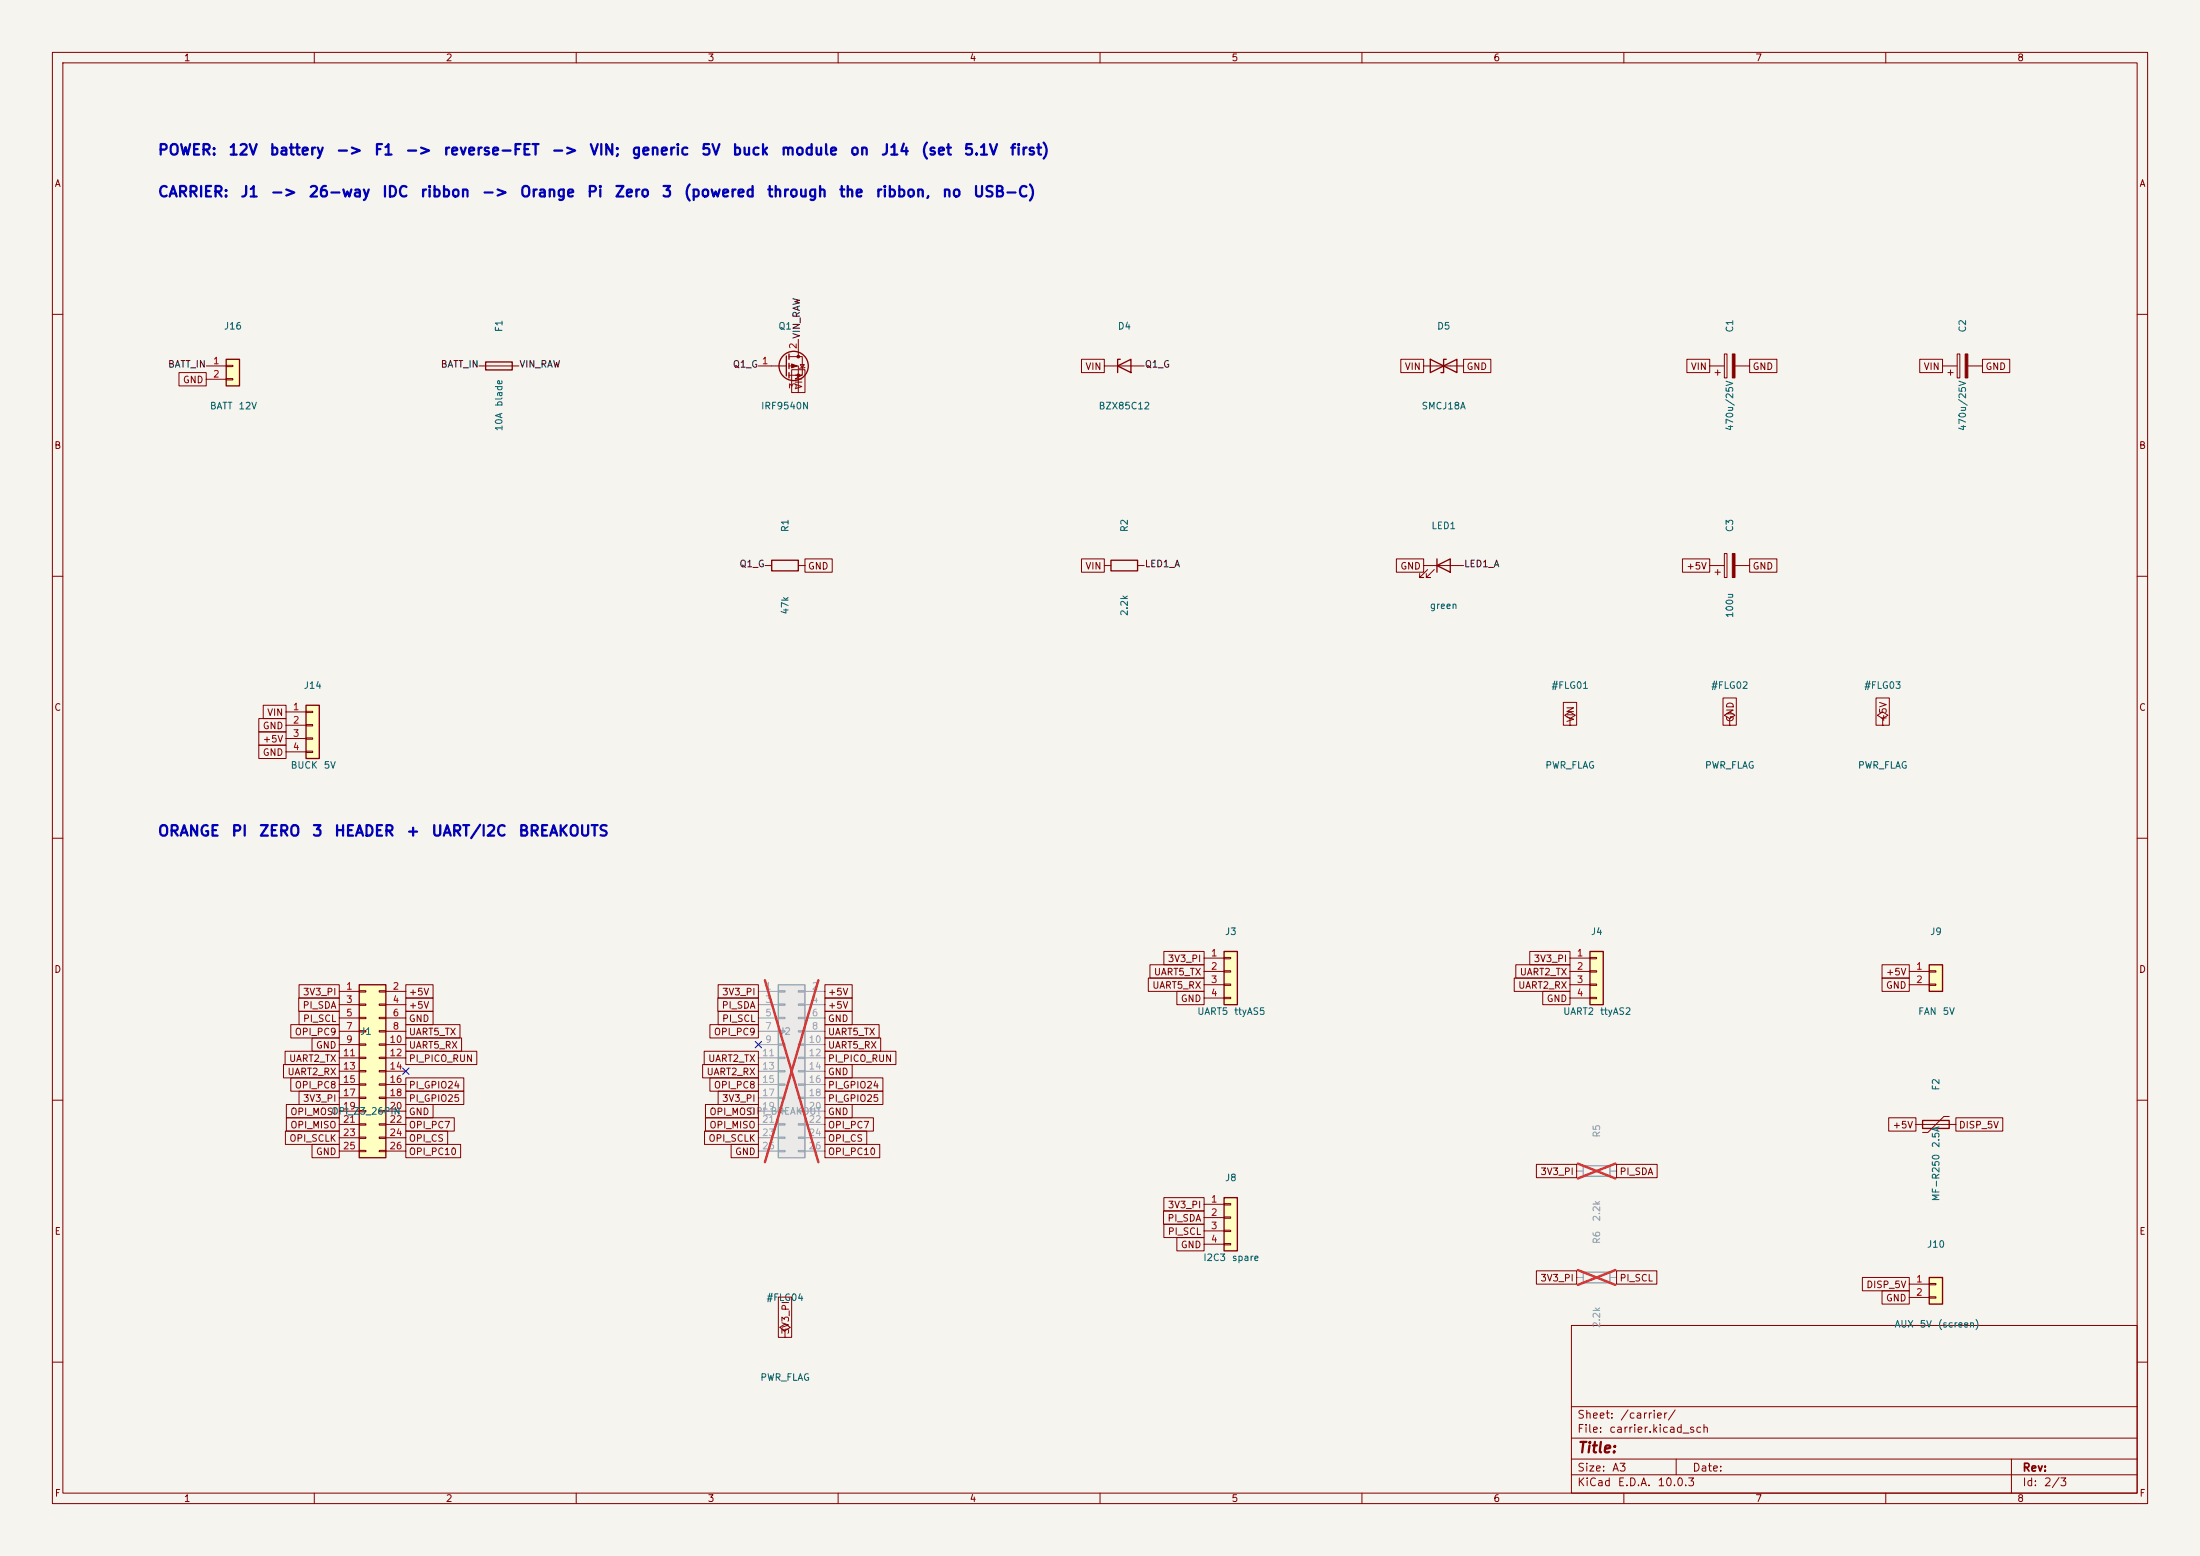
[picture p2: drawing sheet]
<svg xmlns="http://www.w3.org/2000/svg" width="420mm" height="297mm" viewBox="0 0 420 297" stroke-linecap="round" stroke-linejoin="round" font-family="sans-serif">
<path d="M0 0h420v297h-420z" fill="#f5f4ef" stroke="#f5f4ef" stroke-width=".19"/>
<g fill="none" stroke="#840000" stroke-width=".19">
<path d="M10 10h400v277h-400zM12 12h396v273h-396zM60 10v2M110 10v2M160 10v2M210 10v2M260 10v2M310 10v2M360 10v2M10 60h2M408 60h2M10 110h2"/>
<path d="M408 110h2M10 160h2M408 160h2M10 210h2M408 210h2M300 253h108v32h-108zM10 260h2M300 278.5h108M300 274.5h108M300 268.5h108M320 278.5v3M384 278.5v6.5"/>
<path d="M408 260h2M60 285v2M110 285v2M160 285v2M210 285v2M260 285v2M300 281.5h108M310 285v2M360 285v2"/>
</g>
<path d="M303.5 181.6h2.6v10.2h-2.6z" fill="#ffffc2"/>
<path d="M273 68.6v2.5l5.1-2.5v2.5zM276.1 68.6h-.5v2.5h-.5M274.3 108l2.6-1.3v2.5zM274.3 106.7v2.5M303.5 181.6h2.6v10.2h-2.6z" fill="none" stroke="#840000" stroke-width=".25"/>
<g fill="none" stroke="#840000" stroke-width=".19">
<path d="M271.8 69.9h7.6M271.8 108h7.6M272.5 108.7l-1.5 1.5h.8h-.8v-.7M273.8 108.7l-1.5 1.5h.7h-.7v-.7M326.4 108h2.8M327.4 109.2h1M327.9 108.7v1M329.2 105.7h.5v4.5h-.5zM331.2 108h2.8M299.7 137.2l1-.7-1-.6-1 .6 1 .7v1.2M299.7 138.4h.1M330.2 137.2l1-.7-1-.6-1 .6 1 .7v1.2"/>
<path d="M330.2 138.4h.1M359.4 137.2l1-.7-1-.6-1 .6 1 .7v1.2M359.4 138.4h.1M299.7 182.9h3.8M299.7 185.4h3.8M299.7 188h3.8M299.7 190.5h3.8M303.5 182.8h1.3v.2h-1.3zM303.5 185.3h1.3v.2h-1.3zM303.5 187.8h1.3v.3h-1.3zM303.5 190.4h1.3v.2h-1.3z"/>
</g>
<path d="M330.7 105.7h.5v4.5h-.5z" fill="#840000" stroke="#840000" stroke-width=".19"/>
<path d="M233.7 181.6h2.5v10.2h-2.5z" fill="#ffffc2"/>
<path d="M233.7 181.6h2.5v10.2h-2.5z" fill="none" stroke="#840000" stroke-width=".25"/>
<path d="M229.9 182.9h3.8M229.9 185.4h3.8M229.9 188h3.8M229.9 190.5h3.8M233.7 182.8h1.2v.2h-1.2zM233.7 185.3h1.2v.2h-1.2zM233.7 187.8h1.2v.3h-1.2zM233.7 190.4h1.2v.2h-1.2z" fill="none" stroke="#840000" stroke-width=".19"/>
<path d="M233.7 228.6h2.5v10.2h-2.5z" fill="#ffffc2"/>
<path d="M147.3 106.9h5.1v2.1h-5.1zM367 213.9h5.1v1.5h-5.1zM233.7 228.6h2.5v10.2h-2.5z" fill="none" stroke="#840000" stroke-width=".25"/>
<path d="M146 108h1.3M152.4 108h1.3M365.8 214.6h7.6M372.1 213.1h-1l-3.1 3.1h-1M229.9 229.9h3.8M229.9 232.4h3.8M229.9 234.9h3.8M229.9 237.5h3.8M233.7 229.7h1.2v.3h-1.2zM233.7 232.3h1.2v.2h-1.2zM233.7 234.8h1.2v.3h-1.2zM233.7 237.4h1.2v.2h-1.2z" fill="none" stroke="#840000" stroke-width=".19"/>
<path d="M368.3 243.8h2.5v5.1h-2.5z" fill="#ffffc2"/>
<path d="M368.3 243.8h2.5v5.1h-2.5z" fill="none" stroke="#840000" stroke-width=".25"/>
<path d="M364.5 245.1h3.8M364.5 247.6h3.8M368.3 245h1.3v.2h-1.3zM368.3 247.5h1.3v.3h-1.3z" fill="none" stroke="#840000" stroke-width=".19"/>
<path d="M68.6 188h5.1v33h-5.1z" fill="#ffffc2"/>
<path d="M213.4 69.9l2.5-1.3v2.5zM213.9 68.6h-.5v2.5M212.1 106.9h5.1v2.1h-5.1zM68.6 188h5.1v33h-5.1z" fill="none" stroke="#840000" stroke-width=".25"/>
<g fill="none" stroke="#840000" stroke-width=".19">
<path d="M210.8 69.9h7.6M210.8 108h1.3M217.2 108h1.2M64.8 189.2h3.8M64.8 191.8h3.8M64.8 194.3h3.8M64.8 196.9h3.8M64.8 199.4h3.8M68.6 189.1h1.2v.3h-1.2zM68.6 191.6h1.2v.3h-1.2zM68.6 194.2h1.2v.2h-1.2zM68.6 196.7h1.2v.3h-1.2z"/>
<path d="M68.6 199.3h1.2v.2h-1.2zM72.4 189.1h1.3v.3h-1.3zM72.4 191.6h1.3v.3h-1.3zM72.4 194.2h1.3v.2h-1.3zM72.4 196.7h1.3v.3h-1.3zM72.4 199.3h1.3v.2h-1.3zM73.7 189.2h3.8M73.7 191.8h3.8M73.7 194.3h3.8M73.7 196.9h3.8M73.7 199.4h3.8M64.8 201.9h3.8"/>
<path d="M64.8 204.5h3.8M64.8 207h3.8M64.8 209.6h3.8M64.8 212.1h3.8M64.8 214.6h3.8M64.8 217.2h3.8M64.8 219.7h3.8M68.6 201.8h1.2v.3h-1.2zM68.6 204.3h1.2v.3h-1.2zM68.6 206.9h1.2v.2h-1.2zM68.6 209.4h1.2v.3h-1.2zM68.6 212h1.2v.2h-1.2z"/>
<path d="M68.6 214.5h1.2v.3h-1.2zM68.6 217h1.2v.3h-1.2zM68.6 219.6h1.2v.2h-1.2zM72.4 201.8h1.3v.3h-1.3zM72.4 204.3h1.3v.3h-1.3zM72.4 206.9h1.3v.2h-1.3zM72.4 209.4h1.3v.3h-1.3zM72.4 212h1.3v.2h-1.3zM72.4 214.5h1.3v.3h-1.3zM72.4 217h1.3v.3h-1.3zM72.4 219.6h1.3v.2h-1.3zM73.7 201.9h3.8"/>
<path d="M73.7 204.5h3.8M73.7 207h3.8M73.7 209.6h3.8M73.7 212.1h3.8M73.7 214.6h3.8M73.7 217.2h3.8M73.7 219.7h3.8"/>
</g>
<path d="M148.6 188h5.1v33h-5.1z" fill="#ebeae8"/>
<path d="M148.6 188h5.1v33h-5.1zM302.3 242.8h5v2.1h-5z" fill="none" stroke="#9c9b98" stroke-width=".25"/>
<g fill="none" stroke="#9c9b98" stroke-width=".19">
<path d="M144.8 189.2h3.8M144.8 191.8h3.8M144.8 194.3h3.8M144.8 196.9h3.8M144.8 199.4h3.8M148.6 189.1h1.3v.3h-1.3zM148.6 191.6h1.3v.3h-1.3zM148.6 194.2h1.3v.2h-1.3zM148.6 196.7h1.3v.3h-1.3zM148.6 199.3h1.3v.2h-1.3zM152.4 189.1h1.3v.3h-1.3zM152.4 191.6h1.3v.3h-1.3z"/>
<path d="M152.4 194.2h1.3v.2h-1.3zM152.4 196.7h1.3v.3h-1.3zM152.4 199.3h1.3v.2h-1.3zM153.7 189.2h3.8M153.7 191.8h3.8M153.7 194.3h3.8M153.7 196.9h3.8M153.7 199.4h3.8M144.8 201.9h3.8M144.8 204.5h3.8M144.8 207h3.8M144.8 209.6h3.8"/>
<path d="M144.8 212.1h3.8M144.8 214.6h3.8M144.8 217.2h3.8M144.8 219.7h3.8M148.6 201.8h1.3v.3h-1.3zM148.6 204.3h1.3v.3h-1.3zM148.6 206.9h1.3v.2h-1.3zM148.6 209.4h1.3v.3h-1.3zM148.6 212h1.3v.2h-1.3zM148.6 214.5h1.3v.3h-1.3zM148.6 217h1.3v.3h-1.3zM148.6 219.6h1.3v.2h-1.3z"/>
<path d="M152.4 201.8h1.3v.3h-1.3zM152.4 204.3h1.3v.3h-1.3zM152.4 206.9h1.3v.2h-1.3zM152.4 209.4h1.3v.3h-1.3zM152.4 212h1.3v.2h-1.3zM152.4 214.5h1.3v.3h-1.3zM152.4 217h1.3v.3h-1.3zM152.4 219.6h1.3v.2h-1.3zM153.7 201.9h3.8M153.7 204.5h3.8M153.7 207h3.8M153.7 209.6h3.8"/>
<path d="M153.7 212.1h3.8M153.7 214.6h3.8M153.7 217.2h3.8M153.7 219.7h3.8M301 243.8h1.3M307.3 243.8h1.3"/>
</g>
<path d="M146 187.1l10.2 34.7M156.2 187.1l-10.2 34.7M301.2 242.4l7.2 2.9M308.4 242.4l-7.2 2.9" fill="none" stroke="#e12e31" stroke-width=".46"/>
<path d="M326.4 69.9h2.8M327.4 71.1h1M327.9 70.6v1M329.2 67.6h.5v4.5h-.5zM331.2 69.9h2.8M370.8 69.9h2.8M371.9 71.1h1M372.4 70.6v1M373.6 67.6h.5v4.5h-.5zM375.7 69.9h2.8M149.9 254l1-.6-1-.7-1.1 .7 1.1 .6v1.3M149.9 255.3h.1" fill="none" stroke="#840000" stroke-width=".19"/>
<g fill="#840000" stroke="#840000" stroke-width=".19">
<path d="M330.7 67.6h.5v4.5h-.5z"/>
<path d="M375.2 67.6h.5v4.5h-.5z"/>
</g>
<path d="M58.4 134.6h2.6v10.2h-2.6z" fill="#ffffc2"/>
<path d="M58.4 134.6h2.6v10.2h-2.6z" fill="none" stroke="#840000" stroke-width=".25"/>
<path d="M54.6 135.9h3.8M54.6 138.4h3.8M58.4 135.8h1.3v.2h-1.3zM58.4 138.3h1.3v.3h-1.3zM54.6 141h3.8M54.6 143.5h3.8M58.4 140.8h1.3v.3h-1.3zM58.4 143.4h1.3v.2h-1.3z" fill="none" stroke="#840000" stroke-width=".19"/>
<path d="M368.3 184.2h2.5v5h-2.5z" fill="#ffffc2"/>
<path d="M92.7 69.1h5.1v1.5h-5.1zM368.3 184.2h2.5v5h-2.5z" fill="none" stroke="#840000" stroke-width=".25"/>
<path d="M91.4 69.9h7.7M364.5 185.4h3.8M364.5 188h3.8M368.3 185.3h1.3v.2h-1.3zM368.3 187.8h1.3v.3h-1.3z" fill="none" stroke="#840000" stroke-width=".19"/>
<path d="M43.2 68.6h2.5v5.1h-2.5z" fill="#ffffc2"/>
<g fill="none" stroke="#840000" stroke-width=".25">
<path d="M43.2 68.6h2.5v5.1h-2.5zM150.1 67.9v3.9M150.6 67.6v1M150.6 69.3v1.1M150.6 71.1v1"/>
<circle cx="151.5" cy="69.8" r="2.79"/>
</g>
<g fill="none" stroke="#840000" stroke-width=".19">
<path d="M34.2 71.1h5.2v2.6h-5.2zM39.4 69.9h3.8M39.4 72.4h3.8M43.2 69.7h1.2v.3h-1.2zM43.2 72.3h1.2v.2h-1.2zM144.8 69.9h5.3M150.6 68.1h2.6v3.5h-2.6M150.6 69.9h1.8v5M151.1 70.6h2.6v4.3h-2.6zM152.4 64.8v3.3M152.8 69.6h.7l-.3 .6zM153.7 70.1l-1 .3"/>
<path d="M206.5 68.6h4.3v2.5h-4.3zM267.4 68.6h4.4v2.5h-4.4zM279.4 68.6h5.2v2.5h-5.2zM322 68.6h4.4v2.5h-4.4zM334 68.6h5.2v2.5h-5.2zM366.5 68.6h4.3v2.5h-4.3zM378.5 68.6h5.2v2.5h-5.2zM153.7 106.7h5.2v2.5h-5.2zM206.5 106.7h4.3v2.5h-4.3zM266.6 106.7h5.2v2.5h-5.2zM321.2 106.7h5.2v2.5h-5.2zM334 106.7h5.2v2.5h-5.2z"/>
<path d="M49.4 139.7h5.2v2.5h-5.2zM49.4 137.2h5.2v2.5h-5.2zM50.3 134.6h4.3v2.6h-4.3zM298.4 134.1h2.6v4.3h-2.6zM328.9 133.2h2.6v5.2h-2.6zM358.1 133.2h2.6v5.2h-2.6zM49.4 142.2h5.2v2.6h-5.2zM55.5 195.6h9.3v2.5h-9.3zM57 190.5h7.8v2.5h-7.8zM57.1 188h7.7v2.5h-7.7zM57.1 193h7.7v2.6h-7.7zM59.6 198.1h5.2v2.6h-5.2z"/>
<path d="M77.5 193h5.2v2.6h-5.2zM77.5 188h5.2v2.5h-5.2zM77.5 190.5h5.2v2.5h-5.2zM77.5 195.6h10.3v2.5h-10.3zM77.5 198.1h10.6v2.6h-10.6zM135.5 195.6h9.3v2.5h-9.3zM137 190.5h7.8v2.5h-7.8zM137.1 193h7.7v2.6h-7.7zM137.1 188h7.7v2.5h-7.7zM157.5 195.6h10.3v2.5h-10.3zM157.5 198.1h10.6v2.6h-10.6zM157.5 193h5.2v2.6h-5.2z"/>
<path d="M157.5 190.5h5.2v2.5h-5.2zM157.5 188h5.2v2.5h-5.2zM219.2 186.7h10.7v2.5h-10.7zM219.5 184.1h10.4v2.6h-10.4zM222.2 181.6h7.7v2.6h-7.7zM224.7 189.2h5.2v2.6h-5.2zM289.1 186.7h10.6v2.5h-10.6zM289.4 184.1h10.3v2.6h-10.3zM292 181.6h7.7v2.6h-7.7zM294.5 189.2h5.2v2.6h-5.2zM359.3 184.1h5.2v2.6h-5.2zM359.3 186.7h5.2v2.5h-5.2z"/>
<path d="M54.1 203.2h10.7v2.5h-10.7zM54.4 200.7h10.4v2.5h-10.4zM54.5 215.9h10.3v2.5h-10.3zM54.7 213.4h10.1v2.5h-10.1zM54.7 210.8h10.1v2.6h-10.1zM55.5 205.7h9.3v2.6h-9.3zM57.1 208.3h7.7v2.5h-7.7zM59.6 218.4h5.2v2.6h-5.2zM77.5 200.7h13.5v2.5h-13.5zM77.5 213.4h9.2v2.5h-9.2zM77.5 208.3h11v2.5h-11zM77.5 205.7h11v2.6h-11z"/>
<path d="M77.5 215.9h8v2.5h-8zM77.5 218.4h10.4v2.6h-10.4zM77.5 210.8h5.2v2.6h-5.2zM134.1 203.2h10.7v2.5h-10.7zM134.4 200.7h10.4v2.5h-10.4zM134.5 215.9h10.3v2.5h-10.3zM134.7 213.4h10.1v2.5h-10.1zM134.7 210.8h10.1v2.6h-10.1zM135.5 205.7h9.3v2.6h-9.3zM137.1 208.3h7.7v2.5h-7.7zM139.6 218.4h5.2v2.6h-5.2zM157.5 218.4h10.4v2.6h-10.4z"/>
<path d="M157.5 200.7h13.5v2.5h-13.5zM157.5 215.9h8v2.5h-8zM157.5 213.4h9.2v2.5h-9.2zM157.5 208.3h11.1v2.5h-11.1zM157.5 205.7h11.1v2.6h-11.1zM157.5 210.8h5.2v2.6h-5.2zM157.5 203.2h5.2v2.5h-5.2zM360.6 213.4h5.2v2.5h-5.2zM373.4 213.4h8.9v2.5h-8.9zM222.1 231.1h7.8v2.6h-7.8zM222.2 228.6h7.7v2.5h-7.7zM222.2 233.7h7.7v2.5h-7.7z"/>
<path d="M224.7 236.2h5.2v2.6h-5.2zM293.3 222.2h7.7v2.6h-7.7zM308.6 222.2h7.8v2.6h-7.8zM148.6 247.6h2.5v7.7h-2.5zM293.3 242.6h7.7v2.5h-7.7zM308.6 242.6h7.7v2.5h-7.7zM355.5 243.8h9v2.6h-9zM359.3 246.4h5.2v2.5h-5.2z"/>
</g>
<g fill="#840000" stroke="#840000" stroke-width=".19">
<path d="M151.1 69.5l1 .4-1 .3z"/>
<circle cx="152.4" cy="68.1" r=".25"/>
<circle cx="152.4" cy="71.6" r=".25"/>
</g>
<path d="M302.3 222.5h5v2h-5z" fill="none" stroke="#9c9b98" stroke-width=".25"/>
<path d="M301 223.5h1.3M307.3 223.5h1.3" fill="none" stroke="#9c9b98" stroke-width=".19"/>
<path d="M301.2 222.1l7.2 2.8M308.4 222.1l-7.2 2.8" fill="none" stroke="#e12e31" stroke-width=".46"/>
<path d="M144.2 198.8l1.2 1.2M145.4 198.8l-1.2 1.2M76.9 203.9l1.2 1.2M78.1 203.9l-1.2 1.2" fill="none" stroke="#000084" stroke-width=".19"/>
<g font-size="2" fill="#0000c2">
<text x="30" y="30.1">POWER:</text>
<text x="43.5" y="30.1">12V</text>
<text x="51.3" y="30.1">battery</text>
<text x="64" y="30.1">-&gt;</text>
<text x="71.3" y="30.1">F1</text>
<text x="77.2" y="30.1">-&gt;</text>
<text x="84.5" y="30.1">reverse-FET</text>
<text x="105.1" y="30.1">-&gt;</text>
<text x="112.4" y="30.1">VIN;</text>
<text x="120.4" y="30.1">generic</text>
<text x="133.7" y="30.1">5V</text>
<text x="139.7" y="30.1">buck</text>
<text x="148.9" y="30.1">module</text>
<text x="162.1" y="30.1">on</text>
<text x="168.1" y="30.1">J14</text>
<text x="175.7" y="30.1">(set</text>
<text x="183.8" y="30.1">5.1V</text>
<text x="192.6" y="30.1">first)</text>
<text x="30" y="38.1">CARRIER:</text>
<text x="45.8" y="38.1">J1</text>
<text x="51.5" y="38.1">-&gt;</text>
<text x="58.8" y="38.1">26-way</text>
<text x="72.8" y="38.1">IDC</text>
<text x="80.1" y="38.1">ribbon</text>
<text x="91.8" y="38.1">-&gt;</text>
<text x="99.1" y="38.1">Orange</text>
<text x="111.9" y="38.1">Pi</text>
<text x="117.2" y="38.1">Zero</text>
<text x="126.2" y="38.1">3</text>
<text x="130.4" y="38.1">(powered</text>
<text x="146.3" y="38.1">through</text>
<text x="160" y="38.1">the</text>
<text x="167" y="38.1">ribbon,</text>
<text x="179.7" y="38.1">no</text>
<text x="185.7" y="38.1">USB-C)</text>
<text x="30" y="160.1">ORANGE</text>
<text x="44" y="160.1">PI</text>
<text x="49.3" y="160.1">ZERO</text>
<text x="59.4" y="160.1">3</text>
<text x="63.7" y="160.1">HEADER</text>
<text x="77.4" y="160.1">+</text>
<text x="82.2" y="160.1">UART/I2C</text>
<text x="98.8" y="160.1">BREAKOUTS</text>
</g>
<text font-size="2" fill="#840000" x="301" y="277.8">Title:</text>
<g font-size="1.5" fill="#840000">
<text x="301" y="273.8">File:</text>
<text x="301" y="271.1">Sheet:</text>
<text x="307.1" y="273.8">carrier.kicad_sch</text>
<text x="309.2" y="271.1">/carrier/</text>
<text x="301" y="281.2">Size:</text>
<text x="307.6" y="281.2">A3</text>
<text x="323" y="281.2">Date:</text>
<text x="386" y="281.2">Rev:</text>
<text x="301" y="284">KiCad</text>
<text x="308.7" y="284">E.D.A.</text>
<text x="316.3" y="284">10.0.3</text>
<text x="386" y="284">Id:</text>
<text x="390.1" y="284">2/3</text>
</g>
<g font-size="1.3" fill="#840000">
<text x="35" y="12">1</text>
<text x="85" y="12">2</text>
<text x="135" y="12">3</text>
<text x="185" y="12">4</text>
<text x="235" y="12">5</text>
<text x="285" y="12">6</text>
<text x="335" y="12">7</text>
<text x="385" y="12">8</text>
<text x="10.3" y="36">A</text>
<text x="408.3" y="36">A</text>
<text x="207.1" y="70.9">VIN</text>
<text x="268.1" y="70.9">VIN</text>
<text x="279.9" y="70.9">GND</text>
<text x="322.7" y="70.9">VIN</text>
<text x="334.5" y="70.9">GND</text>
<text x="367.1" y="70.9">VIN</text>
<text x="378.9" y="70.9">GND</text>
<text x="34.8" y="73.5">GND</text>
<text x="153.5" y="74.5" transform="rotate(-90 153.5 74.5)">VIN</text>
<text x="10.3" y="86">B</text>
<text x="408.2" y="86">B</text>
<text x="154.1" y="109">GND</text>
<text x="207.1" y="109">VIN</text>
<text x="267.2" y="109">GND</text>
<text x="321.8" y="109">+5V</text>
<text x="334.5" y="109">GND</text>
<text x="10.3" y="136">C</text>
<text x="50.9" y="137">VIN</text>
<text x="300.8" y="138" transform="rotate(-90 300.8 138)">VIN</text>
<text x="331.3" y="138" transform="rotate(-90 331.3 138)">GND</text>
<text x="360.5" y="138" transform="rotate(-90 360.5 138)">+5V</text>
<text x="408.2" y="136">C</text>
<text x="50.1" y="142">+5V</text>
<text x="50.1" y="139.5">GND</text>
<text x="50.1" y="144.6">GND</text>
<text x="10.3" y="186">D</text>
<text x="222.8" y="183.9">3V3_PI</text>
<text x="292.7" y="183.9">3V3_PI</text>
<text x="408.2" y="186">D</text>
<text x="57.7" y="190.3">3V3_PI</text>
<text x="77.9" y="190.3">+5V</text>
<text x="137.8" y="190.3">3V3_PI</text>
<text x="158" y="190.3">+5V</text>
<text x="219.9" y="189">UART5_RX</text>
<text x="220.2" y="186.5">UART5_TX</text>
<text x="225.3" y="191.6">GND</text>
<text x="289.7" y="189">UART2_RX</text>
<text x="290" y="186.5">UART2_TX</text>
<text x="295.2" y="191.6">GND</text>
<text x="359.9" y="186.5">+5V</text>
<text x="359.9" y="189">GND</text>
<text x="56.2" y="197.9">OPI_PC9</text>
<text x="57.7" y="192.8">PI_SDA</text>
<text x="57.7" y="195.4">PI_SCL</text>
<text x="77.9" y="195.4">GND</text>
<text x="77.9" y="192.8">+5V</text>
<text x="77.9" y="197.9">UART5_TX</text>
<text x="136.2" y="197.9">OPI_PC9</text>
<text x="137.7" y="192.8">PI_SDA</text>
<text x="137.8" y="195.4">PI_SCL</text>
<text x="158" y="197.9">UART5_TX</text>
<text x="158" y="195.4">GND</text>
<text x="158" y="192.8">+5V</text>
<text x="55.1" y="203">UART2_TX</text>
<text x="60.2" y="200.5">GND</text>
<text x="77.9" y="203">PI_PICO_RUN</text>
<text x="77.9" y="200.5">UART5_RX</text>
<text x="135.1" y="203">UART2_TX</text>
<text x="158" y="203">PI_PICO_RUN</text>
<text x="158" y="200.5">UART5_RX</text>
<text x="54.8" y="205.5">UART2_RX</text>
<text x="56.2" y="208.1">OPI_PC8</text>
<text x="77.9" y="208.1">PI_GPIO24</text>
<text x="134.8" y="205.5">UART2_RX</text>
<text x="136.2" y="208.1">OPI_PC8</text>
<text x="158" y="208.1">PI_GPIO24</text>
<text x="158" y="205.5">GND</text>
<text x="55.3" y="215.7">OPI_MISO</text>
<text x="55.3" y="213.2">OPI_MOSI</text>
<text x="57.7" y="210.6">3V3_PI</text>
<text x="77.9" y="215.7">OPI_PC7</text>
<text x="77.9" y="210.6">PI_GPIO25</text>
<text x="77.9" y="213.2">GND</text>
<text x="135.3" y="215.7">OPI_MISO</text>
<text x="135.3" y="213.2">OPI_MOSI</text>
<text x="137.8" y="210.6">3V3_PI</text>
<text x="158" y="215.7">OPI_PC7</text>
<text x="158" y="210.6">PI_GPIO25</text>
<text x="158" y="213.2">GND</text>
<text x="361.2" y="215.7">+5V</text>
<text x="373.9" y="215.7">DISP_5V</text>
<text x="55.1" y="218.2">OPI_SCLK</text>
<text x="60.2" y="220.8">GND</text>
<text x="77.9" y="218.2">OPI_CS</text>
<text x="77.9" y="220.8">OPI_PC10</text>
<text x="135.1" y="218.2">OPI_SCLK</text>
<text x="140.2" y="220.8">GND</text>
<text x="158" y="220.8">OPI_PC10</text>
<text x="158" y="218.2">OPI_CS</text>
<text x="294" y="224.6">3V3_PI</text>
<text x="309.1" y="224.6">PI_SDA</text>
<text x="222.8" y="233.5">PI_SDA</text>
<text x="222.8" y="230.9">3V3_PI</text>
<text x="10.3" y="236">E</text>
<text x="222.8" y="236">PI_SCL</text>
<text x="225.3" y="238.6">GND</text>
<text x="408.3" y="236">E</text>
<text x="294" y="244.9">3V3_PI</text>
<text x="309.1" y="244.9">PI_SCL</text>
<text x="356.2" y="246.2">DISP_5V</text>
<text x="359.9" y="248.7">GND</text>
<text x="150.9" y="254.8" transform="rotate(-90 150.9 254.8)">3V3_PI</text>
<text x="10.3" y="286">F</text>
<text x="35" y="287">1</text>
<text x="85" y="287">2</text>
<text x="135" y="287">3</text>
<text x="185" y="287">4</text>
<text x="235" y="287">5</text>
<text x="285" y="287">6</text>
<text x="335" y="287">7</text>
<text x="385" y="287">8</text>
<text x="408.3" y="286">F</text>
</g>
<g font-size="1.3" fill="#006464">
<text x="42.7" y="63.2">J16</text>
<text x="96.2" y="63.5" transform="rotate(-90 96.2 63.5)">F1</text>
<text x="148.5" y="63.2">Q1</text>
<text x="213.3" y="63.2">D4</text>
<text x="274.2" y="63.2">D5</text>
<text x="331.2" y="63.6" transform="rotate(-90 331.2 63.6)">C1</text>
<text x="375.6" y="63.6" transform="rotate(-90 375.6 63.6)">C2</text>
<text x="96.2" y="77.7" transform="rotate(-90 96.2 77.7)">blade</text>
<text x="40" y="78.4">BATT</text>
<text x="45.4" y="78.4">12V</text>
<text x="96.2" y="82.4" transform="rotate(-90 96.2 82.4)">10A</text>
<text x="145.2" y="78.4">IRF9540N</text>
<text x="209.6" y="78.4">BZX85C12</text>
<text x="271.3" y="78.4">SMCJ18A</text>
<text x="331.2" y="82.4" transform="rotate(-90 331.2 82.4)">470u/25V</text>
<text x="375.6" y="82.4" transform="rotate(-90 375.6 82.4)">470u/25V</text>
<text x="150.8" y="101.7" transform="rotate(-90 150.8 101.7)">R1</text>
<text x="215.6" y="101.7" transform="rotate(-90 215.6 101.7)">R2</text>
<text x="273.2" y="101.3">LED1</text>
<text x="331.2" y="101.7" transform="rotate(-90 331.2 101.7)">C3</text>
<text x="150.8" y="117.4" transform="rotate(-90 150.8 117.4)">47k</text>
<text x="215.6" y="117.7" transform="rotate(-90 215.6 117.7)">2.2k</text>
<text x="272.9" y="116.5">green</text>
<text x="331.2" y="118.1" transform="rotate(-90 331.2 118.1)">100u</text>
<text x="57.9" y="131.8">J14</text>
<text x="296.1" y="131.8">#FLG01</text>
<text x="326.6" y="131.8">#FLG02</text>
<text x="355.8" y="131.8">#FLG03</text>
<text x="55.4" y="147">BUCK</text>
<text x="61.7" y="147">5V</text>
<text x="294.9" y="147">PWR_FLAG</text>
<text x="325.4" y="147">PWR_FLAG</text>
<text x="354.6" y="147">PWR_FLAG</text>
<text x="233.8" y="178.8">J3</text>
<text x="303.6" y="178.8">J4</text>
<text x="368.4" y="178.8">J9</text>
<text x="68.7" y="197.8">J1</text>
<text x="228.5" y="194">UART5</text>
<text x="235.5" y="194">ttyAS5</text>
<text x="298.3" y="194">UART2</text>
<text x="305.4" y="194">ttyAS2</text>
<text x="366.1" y="194">FAN</text>
<text x="370.8" y="194">5V</text>
<text x="370.5" y="208.3" transform="rotate(-90 370.5 208.3)">F2</text>
<text x="63.2" y="213.1">OPI_Z3_26PIN</text>
<text x="370.5" y="219.2" transform="rotate(-90 370.5 219.2)">2.5A</text>
<text x="233.8" y="225.8">J8</text>
<text x="370.5" y="229.4" transform="rotate(-90 370.5 229.4)">MF-R250</text>
<text x="367.8" y="238.5">J10</text>
<text x="229.6" y="241">I2C3</text>
<text x="235.1" y="241">spare</text>
<text x="146.2" y="248.6">#FLG04</text>
<text x="361.6" y="253.7">AUX</text>
<text x="366.4" y="253.7">5V</text>
<text x="369.8" y="253.7">(screen)</text>
<text x="145" y="263.9">PWR_FLAG</text>
</g>
<g font-size="1.3" fill="#0f0f0f">
<text x="153" y="64.8" transform="rotate(-90 153 64.8)">VIN_RAW</text>
<text x="32" y="70.5">BATT_IN</text>
<text x="84" y="70.5">BATT_IN</text>
<text x="99.1" y="70.5">VIN_RAW</text>
<text x="139.8" y="70.5">Q1_G</text>
<text x="218.4" y="70.5">Q1_G</text>
<text x="141.1" y="108.6">Q1_G</text>
<text x="218.4" y="108.6">LED1_A</text>
<text x="279.4" y="108.6">LED1_A</text>
</g>
<g font-size="1.3" fill="#a90000">
<text x="40.6" y="69.8">1</text>
<text x="145.3" y="69.8">1</text>
<text x="152.4" y="66.7" transform="rotate(-90 152.4 66.7)">2</text>
<text x="40.6" y="72.4">2</text>
<text x="152.4" y="74.4" transform="rotate(-90 152.4 74.4)">3</text>
<text x="55.8" y="135.9">1</text>
<text x="55.8" y="138.4">2</text>
<text x="55.8" y="140.9">3</text>
<text x="55.8" y="143.5">4</text>
<text x="231.1" y="182.9">1</text>
<text x="231.1" y="185.4">2</text>
<text x="300.9" y="182.9">1</text>
<text x="300.9" y="185.4">2</text>
<text x="365.7" y="185.4">1</text>
<text x="66" y="189.2">1</text>
<text x="66" y="191.7">3</text>
<text x="74.9" y="189.2">2</text>
<text x="74.9" y="191.7">4</text>
<text x="231.1" y="187.9">3</text>
<text x="231.1" y="190.5">4</text>
<text x="300.9" y="187.9">3</text>
<text x="300.9" y="190.5">4</text>
<text x="365.7" y="187.9">2</text>
<text x="66" y="194.3">5</text>
<text x="66" y="196.8">7</text>
<text x="74.9" y="194.3">6</text>
<text x="74.9" y="196.8">8</text>
<text x="65.4" y="201.9">11</text>
<text x="66" y="199.4">9</text>
<text x="74.3" y="199.4">10</text>
<text x="74.3" y="201.9">12</text>
<text x="65.4" y="204.4">13</text>
<text x="65.4" y="207">15</text>
<text x="65.4" y="209.5">17</text>
<text x="74.3" y="204.4">14</text>
<text x="74.3" y="207">16</text>
<text x="74.3" y="209.5">18</text>
<text x="65.4" y="212.1">19</text>
<text x="65.4" y="214.6">21</text>
<text x="74.3" y="212.1">20</text>
<text x="74.3" y="214.6">22</text>
<text x="65.4" y="217.1">23</text>
<text x="65.4" y="219.7">25</text>
<text x="74.3" y="217.1">24</text>
<text x="74.3" y="219.7">26</text>
<text x="231.1" y="229.8">1</text>
<text x="231.1" y="232.4">2</text>
<text x="231.1" y="234.9">3</text>
<text x="231.1" y="237.5">4</text>
<text x="365.7" y="245.1">1</text>
<text x="365.7" y="247.6">2</text>
</g>
<g font-size="1.3" fill="#a5a4a2">
<text x="146" y="189.2">1</text>
<text x="146" y="191.7">3</text>
<text x="154.9" y="189.2">2</text>
<text x="154.9" y="191.7">4</text>
<text x="146" y="194.3">5</text>
<text x="146" y="196.8">7</text>
<text x="154.9" y="194.3">6</text>
<text x="154.9" y="196.8">8</text>
<text x="145.4" y="201.9">11</text>
<text x="146" y="199.4">9</text>
<text x="154.3" y="199.4">10</text>
<text x="154.3" y="201.9">12</text>
<text x="145.4" y="204.4">13</text>
<text x="145.4" y="207">15</text>
<text x="145.4" y="209.5">17</text>
<text x="154.3" y="204.4">14</text>
<text x="154.3" y="207">16</text>
<text x="154.3" y="209.5">18</text>
<text x="145.4" y="212.1">19</text>
<text x="145.4" y="214.6">21</text>
<text x="154.3" y="212.1">20</text>
<text x="154.3" y="214.6">22</text>
<text x="145.4" y="217.1">23</text>
<text x="145.4" y="219.7">25</text>
<text x="154.3" y="217.1">24</text>
<text x="154.3" y="219.7">26</text>
</g>
<g font-size="1.3" fill="#939391">
<text x="148.7" y="197.8">J2</text>
<text x="142.8" y="213.1">OPI_BREAKOUT</text>
<text x="305.8" y="217.2" transform="rotate(-90 305.8 217.2)">R5</text>
<text x="305.8" y="233.3" transform="rotate(-90 305.8 233.3)">2.2k</text>
<text x="305.8" y="237.6" transform="rotate(-90 305.8 237.6)">R6</text>
<text x="305.8" y="253.6" transform="rotate(-90 305.8 253.6)">2.2k</text>
</g>
</svg>
